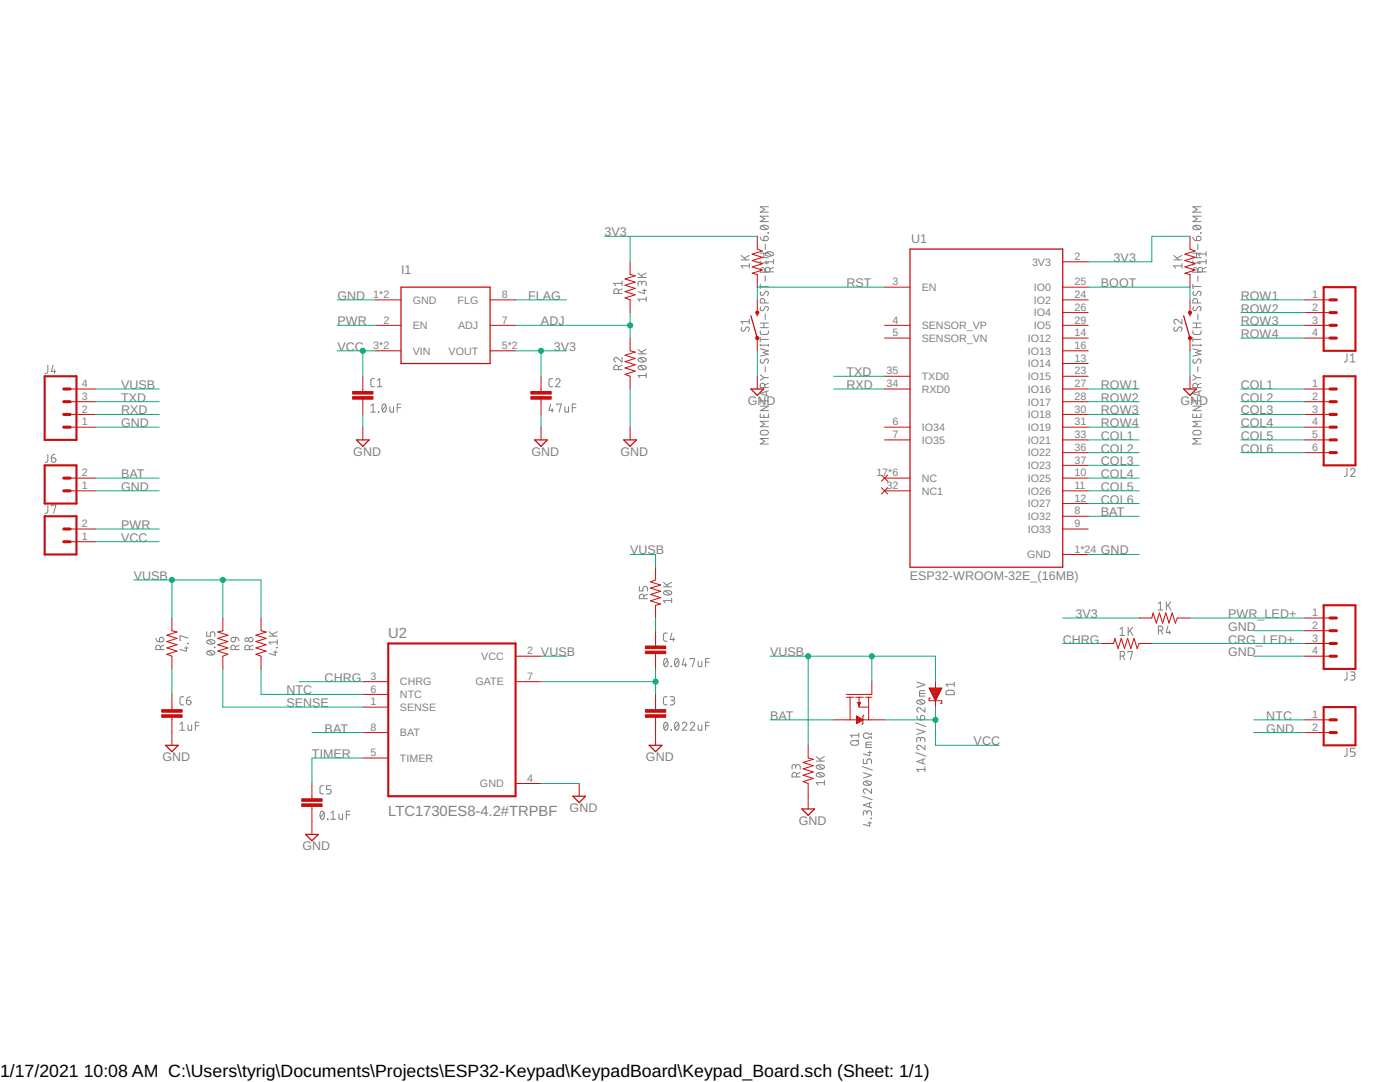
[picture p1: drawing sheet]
<svg xmlns="http://www.w3.org/2000/svg" width="279mm" height="216mm" viewBox="0 0 279 216" stroke-linecap="round" stroke-linejoin="round" font-family="sans-serif">
<g fill="none" stroke="#808080" stroke-width=".2">
<path d="M123.4 58.5v-.4a.46 .46 0 0 0-.4-.5 .46 .46 0 0 0-.5 .5v.4h1.6M124.1 57.6l-.7 .4M124.1 56.5h-1.6l.4 .5M124.1 56.1v.9M127.3 55.4h1.7M127.3 54.5l1 .9M128.1 56.6a.46 .46 0 0 1 .4-.5 .46 .46 0 0 1 .5 .5v.4M128.1 56.8v-.3a.36 .36 0 0 0-.4-.4 .36 .36 0 0 0-.4 .4v.5M128.2 58h.8M128.6 57.7v.9l-1.3-.4M129 59.7h-1.7l.4 .4M129 59.2v.9"/>
<path d="M129 54.5l-1 .5M147.9 51.9h1.6M147.9 51l1 .9M149.5 53h-1.6l.4 .5M149.5 52.6v.9M149.5 51l-1 .5M151.7 47.3l.3 .6 .4 .1M151.7 52v.9M151.7 56.7v.9M151.7 57.2h1.7M151.7 52.5h1.7M151.7 51.4h1.7"/>
<path d="M151.7 50.5h1.7M151.8 45.1a1.02 1.02 0 0 1 1.6 .3 .97 .97 0 0 1-1.7 0zM151.8 58.2v.2a.38 .38 0 0 0 .1 .5 .38 .38 0 0 0 .5-.1l.3-.5a.44 .44 0 0 1 .7 .1 .44 .44 0 0 1-.3 .6M152.1 45l.9 .8M152.4 50.5v.9M152.5 47.2a.46 .46 0 0 1 .8 .2 .46 .46 0 0 1-.4 .6h-.5zM152.6 54.3v-.4a.46 .46 0 0 0-.4-.5 .46 .46 0 0 0-.5 .5v.4h1.7M152.7 48.7v1.1M152.7 55.1v1M152.8 50.4a1.02 1.02 0 0 1 1.6 .3 .97 .97 0 0 1-1.7 0zM153.1 50.3l.9 .7M153.3 46.4l.1 .1z"/>
<path d="M153.4 43.1h-1.7l.9 .6-.9 .5h1.7M153.4 41.3h-1.7l.9 .5-.9 .5h1.7M153.6 54.3v-.5a.46 .46 0 0 0-.4-.5 .46 .46 0 0 0-.5 .5v.5h1.7M154.4 53.3l-.8 .4M154.4 52.2h-1.7l.4 .5M154.4 51.8v.9M234.3 51.9h1.6M234.3 51l.9 .9M235.9 53h-1.6l.3 .5M235.9 52.6v.9M235.9 51l-1 .5M238.1 47.3l.3 .6 .4 .1"/>
<path d="M238.1 57.2h1.6M238.1 52.5h1.6M238.1 51.4h1.6M238.1 50.5h1.6M238.1 52v.9M238.1 56.7v.9M238.2 45.1a1.02 1.02 0 0 1 1.5 .3 .97 .97 0 0 1-1.6 0zM238.2 58.2l-.1 .2a.38 .38 0 0 0 .1 .5 .38 .38 0 0 0 .5-.1l.3-.5a.44 .44 0 0 1 .7 .1 .44 .44 0 0 1-.2 .6M238.4 45l.9 .8M238.8 50.5v.9M238.9 47.2a.46 .46 0 0 1 .7 .2 .46 .46 0 0 1-.4 .6h-.4zM239 54.3v-.4a.46 .46 0 0 0-.5-.5 .46 .46 0 0 0-.4 .5v.4h1.6"/>
<path d="M239.1 48.7v1.1M239.1 55.1v1M239.6 46.4l.1 .1zM239.7 43.1h-1.6l.9 .6-.9 .5h1.6M239.7 41.3h-1.6l.9 .5-.9 .5h1.6M240 54.3v-.5a.46 .46 0 0 0-.5-.5 .46 .46 0 0 0-.4 .5v.5h1.6M240.7 52.2h-1.6l.3 .5M240.7 53.3l-.7 .4M240.7 50.2v.9M240.7 51.8v.9M240.7 50.7h-1.6l.3 .4M9.5 72.9v1.4l-.5 .2"/>
<path d="M10.6 72.9l-.4 1.2h1M10.9 73.8v.7M74.7 75.5l-.5 .1-.2 .3v1l.2 .2 .5 .1M75.3 77.2h.9M75.3 75.9l.5-.4v1.7M110.3 75.5l-.5 .1-.2 .3 .1 1.2 .6 .1M110.9 75.9a.44 .44 0 0 1 .6-.3 .44 .44 0 0 1 .1 .7l-.7 .9h.9M123.4 73.8v-.5a.46 .46 0 0 0-.4-.4 .46 .46 0 0 0-.5 .4v.5h1.6M124.1 71.3v.9l-.9-.7a.44 .44 0 0 0-.7 .1 .44 .44 0 0 0 .4 .6M124.1 72.9l-.7 .3M127.3 70.6h1.7M127.3 69.7l1 .9"/>
<path d="M127.4 73.1a1.02 1.02 0 0 1 1.6 .3 .97 .97 0 0 1-1.7 0zM127.4 71.5a1.02 1.02 0 0 1 1.6 .3 .97 .97 0 0 1-1.7 0zM127.7 73l.9 .7M127.7 71.4l.9 .8M129 74.5v.9M129 74.9h-1.7l.4 .5M129 69.7l-1 .6M148 65.3v.2a.38 .38 0 0 0 .1 .5 .38 .38 0 0 0 .5-.1l.3-.5a.44 .44 0 0 1 .7 .1 .44 .44 0 0 1-.3 .6M149.5 63.7v.9M149.5 64.2h-1.6l.4 .4M151.7 66v.5l.4 .2h1l.3-.3v-.4M151.7 67.3v.9"/>
<path d="M151.7 68.7v.4M151.7 79.5v.9M151.7 80h1.7M151.7 74.8l.8 .6M151.7 69.6l1.7 .4-1.1 .3 1.1 .4-1.7 .4M151.7 68.9h1.7M151.7 67.7h1.7M151.7 65.4h1.7M151.7 64.5h1.7M151.8 71.7v.2a.37 .37 0 0 0 .1 .5 .37 .37 0 0 0 .5-.1l.3-.5a.38 .38 0 0 1 .5-.1 .38 .38 0 0 1 .1 .5l-.2 .3M151.8 61.2v.2a.38 .38 0 0 0 .1 .5 .38 .38 0 0 0 .5-.1l.3-.5a.44 .44 0 0 1 .7 .1 .44 .44 0 0 1-.3 .6M152.4 64.5v.9"/>
<path d="M152.5 75.4l-.8 .5M152.5 75.4h.9M152.6 77.3v-.4a.46 .46 0 0 0-.4-.4 .46 .46 0 0 0-.5 .4v.4h1.7M152.6 60.5v-.5a.46 .46 0 0 0-.4-.4 .46 .46 0 0 0-.5 .4v.5h1.7M152.7 62.7v1.1M152.7 73.1v1.1M153 78.1v.8M153.4 68.7v.4M153.4 78l-1.7 .5 1.7 .6M153.4 76.5l-.8 .3M234.4 65.3a.41 .41 0 0 0-.1 .6 .41 .41 0 0 0 .6 .1l.3-.6a.44 .44 0 0 1 .7 .1 .44 .44 0 0 1-.2 .6M235.9 63.7v.9l-.9-.7a.45 .45 0 0 0-.7 .1 .45 .45 0 0 0 .3 .6"/>
<path d="M238.1 66l.1 .6 .2 .1h1.1l.2-.2v-.5M238.1 80h1.6M238.1 68.9h1.6M238.1 67.7h1.6M238.1 65.4h1.6M238.1 64.5h1.6M238.1 67.3v.9M238.1 68.7v.4M238.1 79.5v.9M238.1 74.8l.7 .6M238.1 69.6l1.6 .4-1.1 .3 1.1 .4-1.6 .4M238.2 71.7l-.1 .2a.37 .37 0 0 0 .1 .5 .37 .37 0 0 0 .5-.1l.3-.5a.38 .38 0 0 1 .5-.1 .38 .38 0 0 1 .2 .5l-.2 .3"/>
<path d="M238.2 61.2l-.1 .2a.38 .38 0 0 0 .1 .5 .38 .38 0 0 0 .5-.1l.3-.5a.44 .44 0 0 1 .7 .1 .44 .44 0 0 1-.2 .6M238.8 64.5v.9M238.8 75.4h.9M238.8 75.4l-.7 .5M239 77.3v-.4a.46 .46 0 0 0-.5-.4 .46 .46 0 0 0-.4 .4v.4h1.6M239 60.5v-.5a.46 .46 0 0 0-.5-.4 .46 .46 0 0 0-.4 .4v.5h1.6M239.1 62.7v1.1M239.1 73.1v1.1M239.3 78.1v.8M239.7 68.7v.4M239.7 78l-1.6 .5 1.6 .6M239.7 76.5l-.7 .3"/>
<path d="M268.8 70.6v1.4l-.5 .2M269.5 72.2h.9M269.5 71l.5-.4v1.6M9.5 90.7v1.4l-.2 .1-.3 .1M10.2 91.4h.6a.45 .45 0 0 1 .3 .5 .45 .45 0 0 1-.4 .4 .45 .45 0 0 1-.5-.5zM11 90.7l-.5 .1-.3 .6M74 81l.5-.4v1.6M74 82.2h.9M75.5 82.1l.1 .1zM76.4 80.7l.2-.1a.93 .93 0 0 1 0 1.6 1.02 1.02 0 0 1-.2-1.5zM77 81l-.7 .9M77.8 81.2v.8l.2 .2h.5v-1"/>
<path d="M79.3 81.3h.7M80 80.6h-.7v1.6M109.9 80.6l-.3 1.3h.9M110.2 81.5v.7M111.1 80.8v-.2h.9l-.4 1.6M112.7 81.2v.8l.2 .2h.6v-1M114.2 81.3h.7M114.9 80.6h-.7v1.6M151.7 82.6v.7h1.7v-.7M151.7 81h1.7l-1.7 .9h1.7M151.8 86a1.33 1.33 0 0 1 1.3-.1l.3 .4-.2 .4-.3 .1-1.1-.1-.1-.4zM152.4 82.7v.6"/>
<path d="M153.4 87.5h-1.7l.9 .6-.9 .5h1.7M153.4 84.1h-1.7l.9 .5-.9 .6h1.7M238.1 82.6v.7h1.6v-.7M238.1 81h1.6l-1.6 .9h1.6M238.2 86l.3-.1h.7a.46 .46 0 0 1 .5 .4 .46 .46 0 0 1-.5 .5l-1-.1-.1-.4zM238.8 82.7v.6M239.7 87.5h-1.6l.9 .6-.9 .5h1.6M239.7 84.1h-1.6l.9 .5-.9 .6h1.6M268.8 93.4v1.4l-.5 .3M269.5 93.8a.45 .45 0 0 1 .6-.3 .45 .45 0 0 1 .2 .7l-.8 .9h.9M9.5 100.8v1.4l-.2 .2h-.3M10.2 101v-.2h1l-.5 1.6"/>
<path d="M127.6 117v.9h.7v-.5a.46 .46 0 0 1 .5-.4 .46 .46 0 0 1 .4 .4v.5M128.5 119.5v-.5a.46 .46 0 0 0-.5-.4 .46 .46 0 0 0-.4 .4v.5h1.6M129.2 118.6l-.7 .3M132.4 117.1h1.6M132.4 116.2l1 .9M132.5 118a1.04 1.04 0 0 1 1.5 .3 .95 .95 0 0 1-1.6 0zM132.8 117.9l.9 .7M134 119.8h-1.6l.4 .5M134 119.4v.9M134 116.2l-.9 .5M31.1 127.4a.7 .7 0 0 0 .7 .7M31.9 127.3a.46 .46 0 0 1 .8 .1 .46 .46 0 0 1-.4 .7h-.5z"/>
<path d="M32 129.6v-.4a.46 .46 0 0 0-.5-.5 .46 .46 0 0 0-.4 .5v.4h1.6M32.7 128.7l-.7 .4M36.6 139h-.5l-.2 .4v1l.2 .2 .5 .1M36.8 129.3h.7M37.2 129.1v.8l-1.3-.3M37.2 139.7h.6a.45 .45 0 0 1 .3 .5 .45 .45 0 0 1-.4 .4 .45 .45 0 0 1-.5-.4zM37.4 128.4h.1zM37.5 127.3l-1.6-.4v.9h.2M38 139l-.5 .1-.3 .6M41.3 126.1v.9h.7v-.6a.46 .46 0 0 1 .4-.3 .46 .46 0 0 1 .5 .3v.6M41.4 130a1.03 1.03 0 0 1 1.5 .3 .97 .97 0 0 1-1.6 0zM41.4 127.8a1.03 1.03 0 0 1 1.5 .3 .97 .97 0 0 1-1.6 0z"/>
<path d="M41.6 129.9l.9 .7M41.6 127.7l.9 .8M42.8 129.1l.1 .1zM46.2 127.3l.8-.1v.5a.45 .45 0 0 1-.7 .3 .45 .45 0 0 1-.1-.7zM47 129.6v-.4a.44 .44 0 0 0-.5-.5 .44 .44 0 0 0-.4 .5v.4h1.6M47 127.2l.4 .1 .3 .6M47.7 128.7l-.7 .4M49.8 129.6v-.4a.44 .44 0 0 0-.5-.5 .44 .44 0 0 0-.4 .5v.4h1.6M50.5 128.7l-.7 .4M53.7 126.9h1.6M53.7 126l1 .9M54.6 130.1h.7"/>
<path d="M54.9 129.9v.9l-1.2-.4M55.2 129.2l.1 .1zM55.3 127.7v.9M55.3 128.1h-1.6l.4 .5M55.3 126l-1 .6M132.6 131.5l.3-.1a.95 .95 0 0 1 0 1.6 1.06 1.06 0 0 1-.3-1.5zM133.1 139h-.4l-.3 .4v1l.3 .2 .4 .1M133.1 126.3h-.4l-.3 .4v1l.4 .3h.3M133.2 131.8l-.7 .9M133.7 139h.6a.36 .36 0 0 1 .3 .4 .36 .36 0 0 1-.3 .3h-.4M133.9 132.9l.1 .1zM134.1 126.3l-.4 1.3h.9"/>
<path d="M134.2 139.7a.46 .46 0 0 1 .4 .5 .46 .46 0 0 1-.4 .5h-.5M134.4 127.2v.8M134.8 131.5l.3-.1a.97 .97 0 0 1 0 1.6 1.03 1.03 0 0 1-.3-1.5zM135.4 131.8l-.7 .9M136.5 131.4l-.3 1.3h.9M136.8 132.3v.7M137.7 131.6v-.2h.9l-.4 1.6M139.3 131.9l.1 1 .2 .1h.5v-1.1M140.8 132.1h.7M141.5 131.4h-.7v1.6M183 136.1l1.6 .5-1.6 .6M183.1 139.8a1.03 1.03 0 0 1 1.5 .3 .97 .97 0 0 1-1.6 0z"/>
<path d="M183.3 139.7l.9 .7M183.5 138.4h1.1M184.6 137.8h-.9l-.2 .3v.8h1.1M188.9 137.8l.4-.1 .8 .1 .3 .2v.6h-1.6zM190.4 136.1v.9M190.4 136.5h-1.6l.4 .5M223.5 125.5l.5-.3v1.6M223.5 126.8h.9M223.6 130.9h.4a.46 .46 0 0 0 .5-.4 .46 .46 0 0 0-.5-.5h-.4v1.6M224.1 130.9l.4 .7M225.1 130.2v-.2h.9l-.4 1.6M225.1 125.2v1.6"/>
<path d="M225.5 125.8l.6 1M226.1 125.2l-1 1M231.1 120.5l.5-.4v1.6M231.1 121.7h.9M231.2 125.8h.4a.46 .46 0 0 0 .5-.4 .46 .46 0 0 0-.5-.5h-.4v1.7M231.7 125.8l.4 .8M232.8 120.1v1.6M233.1 124.9l-.4 1.3h.9M233.1 120.7l.6 1M233.4 125.8v.8M233.7 120.1l-.9 1M268.8 134.1v1.4l-.5 .2"/>
<path d="M269.5 134.1h.6a.36 .36 0 0 1 .3 .3 .36 .36 0 0 1-.3 .4h-.4M270 134.8a.46 .46 0 0 1 .4 .4 .46 .46 0 0 1-.4 .5h-.5M35.9 145.7h.9M35.9 144.5l.5-.4v1.6M37.5 144.6v1l.3 .1h.4v-1.1M39 144.8h.7M39.7 144.1h-.7v1.6M64.6 156.8h-.5l-.2 .3v1.1l.2 .2h.5M66.1 156.8h-.9v.7h.5a.45 .45 0 0 1 .4 .5 .45 .45 0 0 1-.4 .4h-.5M132.6 144.2l.3-.1a.93 .93 0 0 1 0 1.6 1.02 1.02 0 0 1-.3-1.5zM133.2 144.5l-.7 .9M133.9 145.6l.1 .1z"/>
<path d="M134.8 144.2l.3-.1a.95 .95 0 0 1 0 1.6 1 1 0 0 1-.3-1.5zM135.4 144.5l-.7 .9M136.2 144.5a.45 .45 0 0 1 .6-.4 .45 .45 0 0 1 .1 .7l-.7 .9h.9M137.7 144.5a.44 .44 0 0 1 .7-.4 .44 .44 0 0 1 .1 .7l-.8 .9h.9M139.3 144.6l.1 1 .2 .1h.5v-1.1M140.8 144.8h.7M141.5 144.1h-.7v1.6M158.8 153a.46 .46 0 0 1 .4-.4 .46 .46 0 0 1 .5 .4v.5M158.8 153.3v-.4a.36 .36 0 0 0-.4-.3 .36 .36 0 0 0-.3 .3v.6M159 155v-.4a.46 .46 0 0 0-.5-.5 .46 .46 0 0 0-.4 .5v.4h1.6M159.7 154.1l-.7 .4M162.9 151.9h1.6"/>
<path d="M162.9 151l1 .9M163 154.4a1.02 1.02 0 0 1 1.5 .2 .97 .97 0 0 1-1.6 0zM163 152.8a1.02 1.02 0 0 1 1.5 .3 .97 .97 0 0 1-1.6 0zM163.3 154.2l.9 .8M163.3 152.7l.9 .7M164.5 156.2h-1.6l.4 .4M164.5 155.7v.9M164.5 151l-1 .5M169.9 147.9l1-.1a.46 .46 0 0 1 .5 .4 .46 .46 0 0 1-.5 .5h-.7l-.3-.2-.1-.3zM171.4 147.6l-.4 .4M171.4 146.7h-1.6l.3 .5M171.4 146.3v.9"/>
<path d="M172.1 158.9l2 .7M172.1 153l2 .7M172.3 151.4v1h.7v-.6a.46 .46 0 0 1 .5-.4 .46 .46 0 0 1 .4 .4v.6M172.3 154.2l1.6 .5-1.6 .6M172.4 156a1.03 1.03 0 0 1 1.5 .3 .97 .97 0 0 1-1.6 0zM172.7 155.9l.9 .7M172.8 148.6h1.1M173.2 150.2h.7M173.6 149.9v.9l-1.3-.4M173.9 157.4v.9l-.9-.8a.44 .44 0 0 0-.7 .2 .44 .44 0 0 0 .4 .6M173.9 148.1h-.9l-.2 .3v.8h1.1M173.9 146.3v.2h-.4a.61 .61 0 0 0-1-.2 .61 .61 0 0 0 0 1 .61 .61 0 0 0 1-.2h.4v.2"/>
<path d="M182.8 150.2l2 .7M182.8 144.3l2 .7M183 142.9l.1 .5 .6 .3M183 145.5l1.6 .5-1.6 .6M183.7 147.6a.46 .46 0 0 1 .4-.5 .46 .46 0 0 1 .5 .5v.4M183.7 147.8v-.3a.36 .36 0 0 0-.4-.4 .36 .36 0 0 0-.3 .4v.5M183.8 142.9a.47 .47 0 0 1 .7 .1 .47 .47 0 0 1-.4 .7h-.4zM184.2 151.6v.8M184.6 148.7v.9l-.9-.8a.44 .44 0 0 0-.7 .2 .44 .44 0 0 0 .3 .6M184.6 141.2v.9l-.9-.8a.44 .44 0 0 0-.7 .2 .44 .44 0 0 0 .3 .6M184.6 153.5h-1.6l.3 .5M184.6 153.1v.9"/>
<path d="M184.6 151.4l-1.6 .6 1.6 .5M268.8 149.3v1.4l-.5 .2M270.4 149.3h-.9v.7h.6a.45 .45 0 0 1 .3 .5 .45 .45 0 0 1-.3 .4h-.6M64.1 162l.2-.1a.97 .97 0 0 1 0 1.6 1.02 1.02 0 0 1-.2-1.5zM64.7 162.2l-.8 .9M65.4 163.4v.1zM66 163.5h1M66 162.2l.5-.3v1.6M67.6 162.4l.1 .9 .2 .2h.5v-1.1M69.1 162.6h.7M69.8 161.9h-.7v1.6M173 162.2a.46 .46 0 0 1 .5-.4 .46 .46 0 0 1 .4 .4v.5"/>
<path d="M173 162.5v-.4a.36 .36 0 0 0-.3-.3 .36 .36 0 0 0-.4 .3v.6M173.2 164.2h.7M173.5 160.3v.8M173.6 164v.8l-1.3-.3M173.8 163.3h.1zM173.9 160.1l-1.6 .6 1.6 .5"/>
<circle cx="49.2" cy="127.6" r=".36"/>
<circle cx="50" cy="127.6" r=".45"/>
</g>
<g fill="none" stroke="#c90d0c" stroke-width=".25">
<path d="M80 57.3h17.8v15.2h-17.8zM181.6 49.7h30.5v63.5h-30.5zM149.9 77.6h2.5l-1.3 1.3zM149.9 63l1.2 4.5M151.1 62.4v.6M236.2 63l1.3 4.5M236.2 77.6h2.6l-1.3 1.3zM237.5 62.4v.6M71.1 87.8h2.6l-1.3 1.2zM106.7 87.8h2.5l-1.2 1.2zM124.5 87.8h2.5l-1.2 1.2zM33 148.7h2.6l-1.3 1.3z"/>
<path d="M114.3 158.9h2.6l-1.3 1.2zM129.6 148.7h2.5l-1.3 1.3zM61 166.5h2.5l-1.2 1.3zM160 161.4h2.6l-1.3 1.3z"/>
</g>
<g fill="none" stroke="#c90d0c" stroke-width=".2">
<path d="M75 59.8h5M97.8 59.8h5.1M125.8 52.2v2.6l1 .2-2.1 .7 2.1 .6-2.1 .6 2.1 .7-2.1 .6 2.1 .6-2.1 .7 1.1 .3v2.6M151.1 47.2v2.5l1 .4-2 .6 2 .7-2 .6 2 .6-2 .7 2 .6-2 .6 1 .3v2.5M151.1 59.8v2.6M176.5 57.3h5.1M212.1 52.2h5.1M212.1 57.3h5.1M212.1 59.8h5.1M237.5 47.2v2.5l1 .4-2 .6 2 .7-2 .6 2 .6-2 .7 2 .6-2 .6 1 .3v2.5M237.5 59.8v2.6M260.3 59.8h5.1"/>
<path d="M14 77.6h5.1M72.4 75.1v3M72.4 79.7v3M75 64.9h5M75 70h5M97.8 64.9h5.1M97.8 70h5.1M108 75.1v3M108 79.7v3M125.8 67.5v2.5l1 .3-2.1 .6 2.1 .6-2.1 .7 2.1 .6-2.1 .6 2.1 .7-2.1 .6 1.1 .4v2.5M151.1 67.5v2.5M151.1 75.1v2.5"/>
<path d="M176.5 64.9h5.1M176.5 67.5h5.1M176.5 75.1h5.1M176.5 77.6h5.1M212.1 64.9h5.1M212.1 67.5h5.1M212.1 72.5h5.1M212.1 70h5.1M212.1 75.1h5.1M212.1 62.4h5.1M212.1 77.6h5.1M237.5 67.5v2.5"/>
<path d="M237.5 75.1v2.5M260.3 64.9h5.1M260.3 67.5h5.1M260.3 62.4h5.1M260.3 77.6h5.1M14 85.2h5.1M14 95.4h5.1M14 97.9h5.1M14 80.2h5.1M14 82.7h5.1M72.4 85.2v2.6M108 85.2v2.6"/>
<path d="M125.8 85.2v2.6M175.9 94.8l1.2 1.2M175.9 97.3l1.2 1.3M176.5 85.2h5.1M176.5 87.8h5.1M176.5 95.4h5.1M176.5 97.9h5.1M177.1 94.8l-1.2 1.2M177.1 97.3l-1.2 1.3M212.1 85.2h5.1M212.1 87.8h5.1M212.1 95.4h5.1"/>
<path d="M212.1 97.9h5.1M212.1 80.2h5.1M212.1 82.7h5.1M212.1 90.3h5.1M212.1 92.9h5.1M260.3 85.2h5.1M260.3 87.8h5.1M260.3 80.2h5.1M260.3 82.7h5.1M260.3 90.3h5.1M14 105.6h5.1M14 108.1h5.1"/>
<path d="M130.8 113.2v2.5l-1 .4 2 .6-2 .6 2 .7-2 .6 2 .7-2 .6 2 .6-1 .3v2.5M212.1 110.6h5.1M212.1 105.6h5.1M212.1 103h5.1M212.1 100.5h5.1M34.3 123.3v2.6l1 .2-2 .6 2 .7-2 .6 2 .7-2 .6 2 .6-2 .7 1 .3v2.6M34.3 138.6v3M44.5 123.3v2.6l-1 .2 2 .6-2 .7 2 .6-2 .7 2 .6-2 .6 2 .7-1 .3v2.6M52.1 123.3v2.6l1 .2-2 .6 2 .7-2 .6 2 .7-2 .6 2 .6-2 .7 1 .3v2.6M72.4 136h5.1M72.4 138.6h5.1M102.9 136h5.1"/>
<path d="M102.9 130.9h5.1M130.8 125.9v3M130.8 130.4v3.1M130.8 138.6v3M168.9 139.1h1.5M169.7 139.1v4.5M170.8 139.1h1.5M171.4 139.1v2h2M172.7 139.1h1.3M173.4 139.1v4.5M174 136v2.6h-5.1M185.4 137.3h2.6l-1.3 2.5z"/>
<path d="M185.5 137.4h2.4M185.5 137.5h2.4M185.6 137.6h2.2M185.7 137.8h2M185.7 139.3h-.3v.5h2.6v.5h-.3M185.7 137.9h2M185.8 138h1.8M185.8 138.1h1.7M185.9 138.3h1.6M186 138.4h1.4M186 138.5h1.4M186.1 138.6h1.2"/>
<path d="M186.1 138.7h1.1M186.2 138.9h1M186.3 139h.8M186.3 139.1h.7M186.4 139.2h.6M186.4 139.3h.5M186.5 139.5h.4M186.6 139.6h.2M186.6 139.7h.2M186.7 136v1.3M186.7 139.8v1.3M186.7 139.8h.1"/>
<path d="M219.7 128.4h2.5l.3-1 .6 2 .7-2 .6 2 .6-2 .7 2 .6-2 .6 2 .4-1h2.6M227.3 123.3h2.6l.2-1 .7 2 .6-2 .6 2 .7-2 .6 2 .6-2 .7 2 .3-1h2.6M260.3 130.9h5.1M260.3 123.3h5.1M260.3 125.9h5.1M260.3 128.4h5.1M34.3 143.1v5.6M62.3 156.3v3.1M72.4 141.1h5.1M72.4 146.2h5.1M72.4 151.3h5.1M102.9 156.3h5.1"/>
<path d="M115.6 156.3v2.6M130.8 143.1v5.6M161.3 148.7v2.6l1 .2-2 .6 2 .7-2 .6 2 .7-2 .6 2 .6-2 .7 1 .3v5.1M166.4 143.6h4.5M170.9 142.9l1.3 .7-1.3 .8zM170.9 144.3h.3M170.9 144.2h.4M170.9 144h.7M170.9 143.9h.8M170.9 143.8h1.1M170.9 143.7h1.2M170.9 143.6h1.2"/>
<path d="M170.9 143.4h1M170.9 143.3h.8M170.9 143.2h.6M170.9 143.1h.4M170.9 143h.2M171.2 140.2h.5l-.3 .7zM171.2 140.2h.5M171.2 140.3h.5M171.3 140.4h.3M171.3 140.5h.3M171.4 140.7h.1M171.4 140.8h.1"/>
<path d="M171.4 140.9h.1M172.2 143.6h4.3M172.4 142.7l-.2 .2v1.5l-.2 .2M260.3 146.2h5.1M260.3 143.6h5.1M62.3 160.9v5.6"/>
</g>
<path d="M264.2 57.3h6.3v12.7h-6.3zM8.9 75.1h6.4v12.7h-6.4zM264.2 75.1h6.3v17.8h-6.3zM8.9 92.9h6.4v7.6h-6.4zM8.9 103h6.4v7.6h-6.4zM77.5 128.4h25.4v30.5h-25.4zM264.2 120.8h6.3v12.7h-6.3zM264.2 141.1h6.3v7.6h-6.3z" fill="none" stroke="#c90d0c" stroke-width=".42"/>
<g fill="none" stroke="#c90d0c" stroke-width=".61">
<path d="M265.4 59.8h1.3M12.7 77.6h1.3M265.4 64.9h1.3M265.4 62.4h1.3M265.4 67.5h1.3M265.4 77.6h1.3M12.7 82.7h1.3M12.7 80.2h1.3M12.7 85.2h1.3M12.7 95.4h1.3M12.7 97.9h1.3M265.4 82.7h1.3"/>
<path d="M265.4 80.2h1.3M265.4 87.8h1.3M265.4 85.2h1.3M265.4 90.3h1.3M12.7 105.6h1.3M12.7 108.1h1.3M265.4 128.4h1.3M265.4 125.9h1.3M265.4 123.3h1.3M265.4 130.9h1.3M265.4 146.2h1.3M265.4 143.6h1.3"/>
</g>
<g fill="#c90d0c" stroke="#c90d0c" stroke-width=".2">
<path d="M70.4 79.1h4v.6h-4z"/>
<path d="M70.4 78.1h4v.5h-4z"/>
<path d="M105.9 79.1h4.1v.6h-4.1z"/>
<path d="M105.9 78.1h4.1v.5h-4.1z"/>
<path d="M128.8 142.6h4.1v.5h-4.1z"/>
<path d="M128.8 141.6h4.1v.5h-4.1z"/>
<path d="M128.8 129.9h4.1v.5h-4.1z"/>
<path d="M128.8 128.9h4.1v.5h-4.1z"/>
<path d="M60.2 160.4h4.1v.5h-4.1z"/>
<path d="M60.2 159.4h4.1v.5h-4.1z"/>
<path d="M32.3 142.6h4v.5h-4z"/>
<path d="M32.3 141.6h4v.5h-4z"/>
</g>
<g fill="#c90d0c" stroke="#c90d0c" stroke-width=".2">
<circle cx="151.1" cy="67.5" r=".32"/>
<circle cx="151.1" cy="62.4" r=".32"/>
<circle cx="237.5" cy="67.5" r=".33"/>
<circle cx="237.5" cy="62.4" r=".33"/>
</g>
<g fill="none" stroke="#0dab76" stroke-width=".2">
<path d="M67.3 59.8h7.7M102.9 59.8h10.2M120.7 47.2h30.4M125.8 47.2v5M176.5 57.3h-25.4v2.5M217.2 57.3h20.3v2.5M237.5 47.2h-7.6v5h-12.7M247.6 59.8h12.7M19.1 77.6h12.7M67.3 64.9h7.7M67.3 70h7.7M72.4 70v5.1"/>
<path d="M102.9 64.9h22.9M102.9 70h10.2M108 70v5.1M125.8 62.4v5.1M125.8 77.6v7.6M151.1 70v5.1M166.4 77.6h10.1M166.4 75.1h10.1M217.2 77.6h10.1M237.5 70v5.1M247.6 77.6h12.7M247.6 62.4h12.7"/>
<path d="M247.6 64.9h12.7M247.6 67.5h12.7M19.1 80.2h12.7M19.1 82.7h12.7M19.1 85.2h12.7M19.1 95.4h12.7M19.1 97.9h12.7M72.4 82.7v2.5M108 82.7v2.5M217.2 80.2h10.1M217.2 82.7h10.1M217.2 85.2h10.1"/>
<path d="M217.2 87.8h10.1M217.2 90.3h10.1M217.2 92.9h10.1M217.2 95.4h10.1M217.2 97.9h10.1M247.6 80.2h12.7M247.6 82.7h12.7M247.6 85.2h12.7M247.6 87.8h12.7M247.6 90.3h12.7M19.1 108.1h12.7M19.1 105.6h12.7"/>
<path d="M26.7 115.7h25.4v7.6M34.3 115.7v7.6M44.5 115.7v7.6M125.8 110.6h5v2.6M217.2 100.5h10.1M217.2 110.6h10.1M217.2 103h10.1M34.3 133.5v5.1M44.5 133.5v7.6h27.9M52.1 133.5v5.1h20.3M59.7 136h12.7M108 130.9h5.1"/>
<path d="M108 136h22.8M130.8 123.3v2.6M130.8 133.5v5.1M153.7 130.9h33v5.1M161.3 130.9v17.8M174 130.9v5.1M212.1 123.3h15.2M212.1 128.4h7.6M229.9 128.4h30.4M237.5 123.3h22.8M250.2 125.9h10.1M250.2 130.9h10.1"/>
<path d="M62.3 146.2h10.1M72.4 151.3h-10.1v5M108 156.3h7.6M153.7 143.6h12.7M176.5 143.6h10.2M186.7 141.1v7.6h12.7M250.2 146.2h10.1M250.2 143.6h10.1"/>
</g>
<g fill="#0dab76" stroke="#0dab76" stroke-width=".2">
<circle cx="72.4" cy="70" r=".51"/>
<circle cx="186.7" cy="143.6" r=".51"/>
<circle cx="125.8" cy="64.9" r=".51"/>
<circle cx="130.8" cy="136" r=".51"/>
<circle cx="34.3" cy="115.7" r=".51"/>
<circle cx="44.5" cy="115.7" r=".51"/>
<circle cx="174" cy="130.9" r=".51"/>
<circle cx="161.3" cy="130.9" r=".51"/>
<circle cx="108" cy="70" r=".51"/>
</g>
<g font-size="3.5">
<text x="0" y="214.9">1/17/2021</text>
<text x="16.7" y="214.9">10:08 AM C:\Users\tyrig\Documents\Projects\ESP32-Keypad\KeypadBoard\Keypad_Board.sch (Sheet: 1/1)</text>
</g>
<g font-size="2.9" fill="#808080">
<text x="77.5" y="127.4">U2</text>
<text x="77.5" y="162.9">LTC1730ES8-4.2#TRPBF</text>
</g>
<g font-size="2.5" fill="#808080">
<text x="120.7" y="47.2">3V3</text>
<text x="181.8" y="48.6">U1</text>
<text x="222.2" y="52.2">3V3</text>
<text x="67.3" y="59.8">GND</text>
<text x="80" y="54.8">I1</text>
<text x="105.4" y="59.8">FLAG</text>
<text x="168.9" y="57.3">RST</text>
<text x="219.7" y="57.3">BOOT</text>
<text x="247.6" y="59.8">ROW1</text>
<text x="67.3" y="64.9">PWR</text>
<text x="108" y="64.9">ADJ</text>
<text x="247.6" y="62.4">ROW2</text>
<text x="247.6" y="64.9">ROW3</text>
<text x="67.3" y="70">VCC</text>
<text x="110.5" y="70">3V3</text>
<text x="247.6" y="67.5">ROW4</text>
<text x="24.2" y="77.6">VUSB</text>
<text x="168.9" y="75.1">TXD</text>
<text x="168.9" y="77.6">RXD</text>
<text x="219.7" y="77.6">ROW1</text>
<text x="247.6" y="77.6">COL1</text>
<text x="24.2" y="80.2">TXD</text>
<text x="24.2" y="82.7">RXD</text>
<text x="149.2" y="80.8">GND</text>
<text x="219.7" y="80.2">ROW2</text>
<text x="219.7" y="82.7">ROW3</text>
<text x="235.6" y="80.8">GND</text>
<text x="247.6" y="80.2">COL2</text>
<text x="247.6" y="82.7">COL3</text>
<text x="24.2" y="85.2">GND</text>
<text x="219.7" y="85.2">ROW4</text>
<text x="219.7" y="87.8">COL1</text>
<text x="247.6" y="85.2">COL4</text>
<text x="247.6" y="87.8">COL5</text>
<text x="24.2" y="95.4">BAT</text>
<text x="70.5" y="91">GND</text>
<text x="106.1" y="91">GND</text>
<text x="123.8" y="91">GND</text>
<text x="219.7" y="90.3">COL2</text>
<text x="219.7" y="92.9">COL3</text>
<text x="219.7" y="95.4">COL4</text>
<text x="247.6" y="90.3">COL6</text>
<text x="24.2" y="97.9">GND</text>
<text x="219.7" y="97.9">COL5</text>
<text x="219.7" y="100.5">COL6</text>
<text x="24.2" y="105.6">PWR</text>
<text x="219.7" y="103">BAT</text>
<text x="24.2" y="108.1">VCC</text>
<text x="125.7" y="110.6">VUSB</text>
<text x="219.7" y="110.6">GND</text>
<text x="26.7" y="115.7">VUSB</text>
<text x="181.6" y="115.8">ESP32-WROOM-32E_(16MB)</text>
<text x="214.6" y="123.3">3V3</text>
<text x="245.1" y="125.9">GND</text>
<text x="245.1" y="123.3">PWR_LED+</text>
<text x="108" y="130.9">VUSB</text>
<text x="153.7" y="130.9">VUSB</text>
<text x="212.1" y="128.4">CHRG</text>
<text x="245.1" y="130.9">GND</text>
<text x="245.1" y="128.4">CRG_LED+</text>
<text x="64.8" y="136">CHRG</text>
<text x="57.2" y="141.1">SENSE</text>
<text x="57.2" y="138.6">NTC</text>
<text x="153.7" y="143.6">BAT</text>
<text x="252.7" y="143.6">NTC</text>
<text x="64.8" y="146.2">BAT</text>
<text x="194.3" y="148.7">VCC</text>
<text x="252.7" y="146.2">GND</text>
<text x="32.4" y="151.9">GND</text>
<text x="62.3" y="151.3">TIMER</text>
<text x="128.9" y="151.9">GND</text>
<text x="113.7" y="162">GND</text>
<text x="159.4" y="164.6">GND</text>
<text x="60.3" y="169.7">GND</text>
</g>
<g font-size="2.1" fill="#808080">
<text x="206" y="53">3V3</text>
<text x="214.4" y="51.9">2</text>
<text x="74.5" y="59.5">1*2</text>
<text x="100.1" y="59.5">8</text>
<text x="178.1" y="57">3</text>
<text x="184" y="58.1">EN</text>
<text x="206.3" y="58.1">IO0</text>
<text x="214.4" y="59.5">24</text>
<text x="214.4" y="57">25</text>
<text x="261.9" y="59.5">1</text>
<text x="76.5" y="64.6">2</text>
<text x="82.4" y="65.7">EN</text>
<text x="82.4" y="60.6">GND</text>
<text x="91.3" y="60.6">FLG</text>
<text x="91.4" y="65.7">ADJ</text>
<text x="100.1" y="64.6">7</text>
<text x="178.1" y="64.6">4</text>
<text x="184" y="65.7">SENSOR_VP</text>
<text x="206.3" y="60.6">IO2</text>
<text x="206.3" y="63.1">IO4</text>
<text x="206.3" y="65.7">IO5</text>
<text x="214.4" y="62">26</text>
<text x="214.4" y="64.6">29</text>
<text x="261.9" y="62">2</text>
<text x="261.9" y="64.6">3</text>
<text x="74.5" y="69.6">3*2</text>
<text x="82.4" y="70.8">VIN</text>
<text x="89.5" y="70.8">VOUT</text>
<text x="100.1" y="69.6">5*2</text>
<text x="178.1" y="67.1">5</text>
<text x="184" y="68.2">SENSOR_VN</text>
<text x="205.1" y="68.2">IO12</text>
<text x="205.1" y="70.8">IO13</text>
<text x="214.4" y="67.1">14</text>
<text x="214.4" y="69.6">16</text>
<text x="261.9" y="67.1">4</text>
<text x="16.3" y="77.3">4</text>
<text x="176.9" y="77.3">34</text>
<text x="176.9" y="74.7">35</text>
<text x="184" y="75.8">TXD0</text>
<text x="205.1" y="73.3">IO14</text>
<text x="205.1" y="75.8">IO15</text>
<text x="214.4" y="72.2">13</text>
<text x="214.4" y="74.7">23</text>
<text x="214.4" y="77.3">27</text>
<text x="261.9" y="77.3">1</text>
<text x="16.3" y="82.3">2</text>
<text x="16.3" y="79.8">3</text>
<text x="184" y="78.4">RXD0</text>
<text x="205.1" y="78.4">IO16</text>
<text x="205.1" y="80.9">IO17</text>
<text x="205.1" y="83.5">IO18</text>
<text x="214.4" y="79.8">28</text>
<text x="214.4" y="82.3">30</text>
<text x="261.9" y="79.8">2</text>
<text x="261.9" y="82.3">3</text>
<text x="16.3" y="84.9">1</text>
<text x="178.1" y="84.9">6</text>
<text x="178.1" y="87.4">7</text>
<text x="184" y="86">IO34</text>
<text x="184" y="88.5">IO35</text>
<text x="205.1" y="86">IO19</text>
<text x="205.1" y="88.5">IO21</text>
<text x="214.4" y="84.9">31</text>
<text x="214.4" y="87.4">33</text>
<text x="214.4" y="90">36</text>
<text x="261.9" y="84.9">4</text>
<text x="261.9" y="87.4">5</text>
<text x="261.9" y="90">6</text>
<text x="16.3" y="95">2</text>
<text x="174.9" y="95">17*6</text>
<text x="205.1" y="91.1">IO22</text>
<text x="205.1" y="93.6">IO23</text>
<text x="214.4" y="95">10</text>
<text x="214.4" y="92.5">37</text>
<text x="16.3" y="97.6">1</text>
<text x="176.9" y="97.6">32</text>
<text x="184" y="96.2">NC</text>
<text x="184" y="98.7">NC1</text>
<text x="205.1" y="96.2">IO25</text>
<text x="205.1" y="98.7">IO26</text>
<text x="205.1" y="101.2">IO27</text>
<text x="214.4" y="97.6">11</text>
<text x="214.4" y="100.1">12</text>
<text x="16.3" y="107.7">1</text>
<text x="16.3" y="105.2">2</text>
<text x="205.1" y="106.3">IO33</text>
<text x="205.1" y="103.8">IO32</text>
<text x="214.4" y="105.2">9</text>
<text x="214.4" y="102.7">8</text>
<text x="205" y="111.4">GND</text>
<text x="214.4" y="110.3">1*24</text>
<text x="261.9" y="123">1</text>
<text x="261.9" y="125.5">2</text>
<text x="96" y="131.7">VCC</text>
<text x="105.2" y="130.6">2</text>
<text x="261.9" y="128">3</text>
<text x="261.9" y="130.6">4</text>
<text x="74" y="135.7">3</text>
<text x="79.8" y="136.8">CHRG</text>
<text x="94.9" y="136.8">GATE</text>
<text x="105.2" y="135.7">7</text>
<text x="74" y="138.2">6</text>
<text x="74" y="140.7">1</text>
<text x="79.8" y="139.3">NTC</text>
<text x="79.8" y="141.9">SENSE</text>
<text x="261.9" y="143.3">1</text>
<text x="74" y="145.8">8</text>
<text x="79.8" y="146.9">BAT</text>
<text x="261.9" y="145.8">2</text>
<text x="74" y="150.9">5</text>
<text x="79.8" y="152">TIMER</text>
<text x="105.2" y="156">4</text>
<text x="95.8" y="157.1">GND</text>
</g>
</svg>
